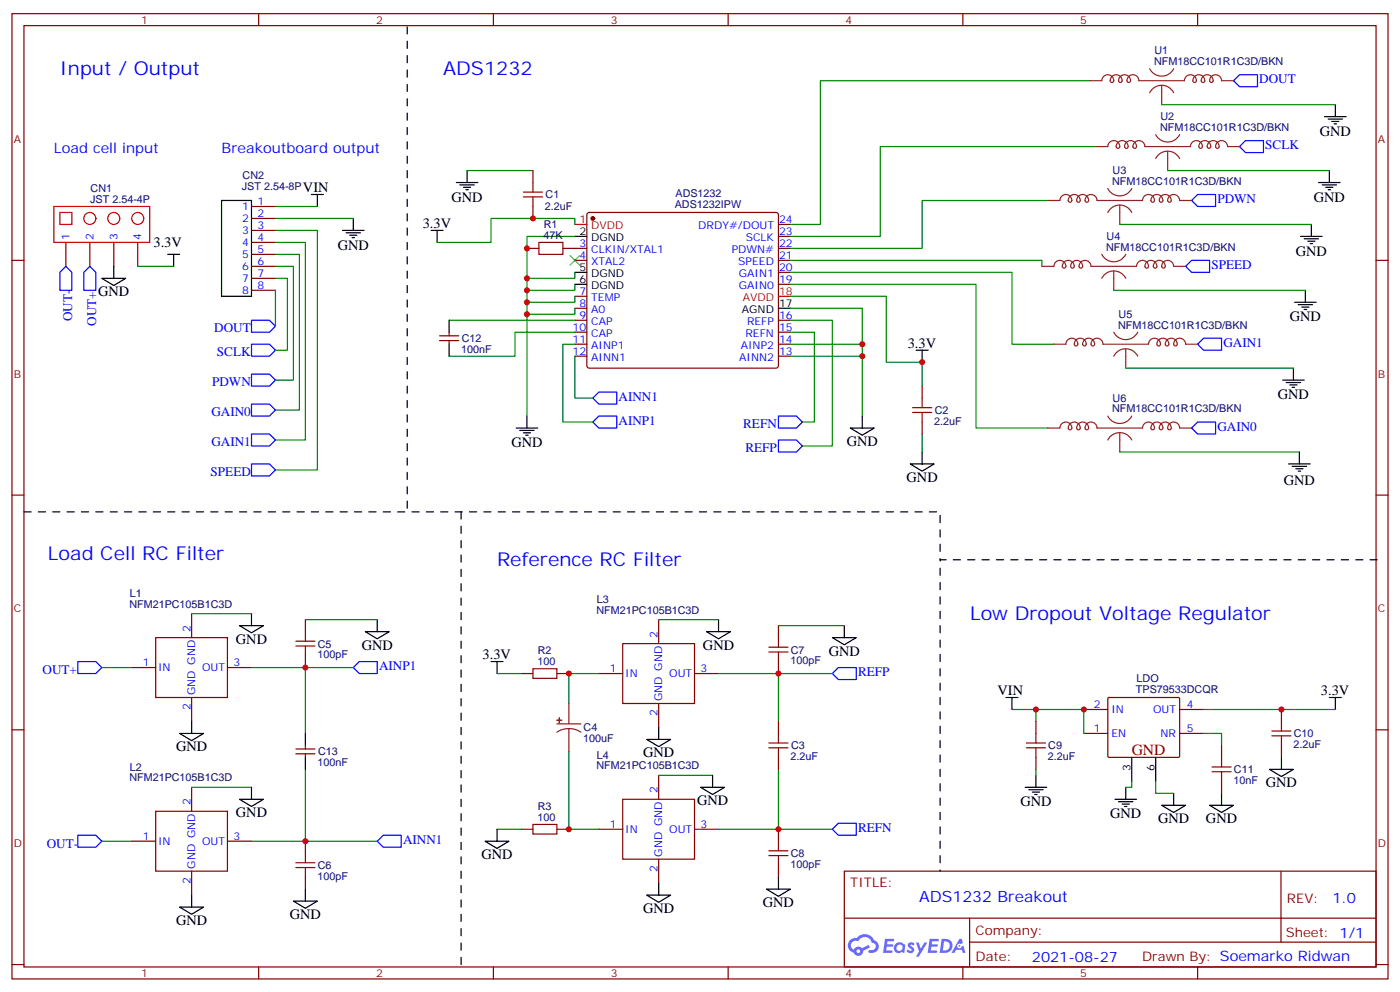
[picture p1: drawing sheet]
<svg xmlns="http://www.w3.org/2000/svg" width="412mm" height="292mm" viewBox="0 0 412 292" stroke-linecap="round" stroke-linejoin="round" font-family="sans-serif">
<g fill="none" stroke="#870000" stroke-width=".35">
<path d="M3.5 4h405.4v284.4h-405.4zM7.1 7.5h398.2v277.3h-398.2zM76.2 4v3.5M145.3 4v3.5M214.5 4v3.5M283.6 4v3.5M352.8 4v3.5M3.5 76.7h3.6M405.3 76.7h3.6M3.5 145.8h3.6M405.3 145.8h3.6M3.5 215h3.6"/>
<path d="M405.3 215h3.6M248.7 256.6h156.6v28.2h-156.6zM377.3 256.6v20.9M248.7 270.5h156.5M285.6 277.5h119.6M285.6 270.5v14.1M3.5 284.1h3.6M76.2 284.8v3.6M145.3 284.8v3.6M214.5 284.8v3.6M283.6 284.8v3.6M352.8 284.8v3.6"/>
<path d="M405.3 284.1h3.6"/>
</g>
<g fill="#5487ff">
<path d="M267.7 277.8a1.22 1.22 0 0 1 1.7 .3l-.4 .5a.47 .47 0 0 0-.3-.4 .47 .47 0 0 0-.5 .2l.1 .2a1.14 1.14 0 0 1 .8 1.8 1.14 1.14 0 0 1-1.9 0l-.2-.2 .5-.5 .7 .4a.29 .29 0 0 0 .3-.3 .29 .29 0 0 0-.2-.3 1.04 1.04 0 0 1-.6-1.7z"/>
<path d="M260.7 276.5h2.4l.3 .2-.2 .5-1.8 .1-.1 .8h1.5l.3 .4-.3 .4h-1.6l-.2 1.1h1.7l.2 .3-.2 .3-2.6 .1z"/>
<path d="M273.8 276.5h2.4l.3 .2-.1 .5-1.8 .1-.2 .8h1.6l.3 .4-.4 .4h-1.6l-.1 1.1h1.7l.2 .3-.2 .3-2.6 .1z"/>
<path d="M282.6 276.5h.7l.3 1.3-.6 .3a.69 .69 0 0 0-1 .3 .69 .69 0 0 0 .4 1 .69 .69 0 0 0 .9-.7l.5-.2 .6 2.2h-.8l-.2-.9h-1.8l-.5 .9h-.8z"/>
<path d="M269.8 277.6h.8l.6 1.8 1.1-1.8h.9l-2.6 4.2h-.8l.9-1.5z"/>
<path d="M277.4 276.5l-.6 4.2h1.3a2.11 2.11 0 0 0 2.5-2.1 2.11 2.11 0 0 0-2.5-2.1zM278.1 277.3a1.39 1.39 0 0 1 1.7 1.4 1.39 1.39 0 0 1-1.8 1.3h-.3z"/>
<path d="M263.7 278.2a1.54 1.54 0 0 0-.1 2.1 1.54 1.54 0 0 0 2.2 .1l.6 .3 .3-2.3-.2-.3h-.4a1.49 1.49 0 0 0-2.4 .1zM264 279.2a.94 .94 0 0 1 1.8 0 .94 .94 0 0 1-1.8 0z"/>
<path d="M250.4 276.9a2.18 2.18 0 0 0 1.1 3.7 1.44 1.44 0 0 0 1.6 .9 1.44 1.44 0 0 0 1.2-1.4l2-1-.5-.8-1.9 1a1.47 1.47 0 0 0-2.4 .4 1.39 1.39 0 0 1-.7-1.9 1.39 1.39 0 0 1 2-.5 2.12 2.12 0 0 1 2.2-1.3 2.12 2.12 0 0 1 1.9 1.7 1.14 1.14 0 0 1 1.1 1.4 1.14 1.14 0 0 1-1.7 .7 .43 .43 0 0 0-.5 .4 .43 .43 0 0 0 .4 .5 1.98 1.98 0 0 0 2.5-1.2 1.98 1.98 0 0 0-1.2-2.6 3.1 3.1 0 0 0-5.3-.6l-.9 .1zM252.3 280.2a.55 .55 0 0 1 1.1 0 .55 .55 0 0 1-1.1 0z"/>
<circle cx="282.6" cy="278.6" r=".26"/>
</g>
<g fill="none" stroke="#870000" stroke-width=".35">
<path d="M157 50.2v3.6M19.4 71.4v7.1M26.5 71.4v7.1M33.5 71.4v7.1M40.6 71.4v7.1M74.1 60.8h7M74.1 64.3h7M74.1 67.9h7M74.1 71.4h7M74.1 74.9h7M74.1 78.5h7M155.2 73.2h3.5"/>
<path d="M157 60.8v3.5M165.8 73.2h7.1M169.3 76.7h3.6M173.1 62.8l.5-.2h55l.5 .2 .2 .5v44.4l-.2 .5-.5 .2h-55l-.5-.2-.2-.5v-44.4zM229.3 73.2h3.5M229.3 76.7h3.5M229.3 69.6h3.5M229.3 66.1h3.5M74.1 82h7M74.1 85.5h7M129.5 98.9h5.6M132.3 97.9v1"/>
<path d="M169.3 87.3h3.6M169.3 90.8h3.6M169.3 94.3h3.6M169.3 97.9h3.6M229.3 94.3h3.5M229.3 97.9h3.5M229.3 83.7h3.5M229.3 80.2h3.5M129.5 100.3h5.6M132.3 100.3v1.1M169.3 101.4h3.6M169.3 104.9h3.6"/>
<path d="M229.3 101.4h3.5M229.3 104.9h3.5M271.6 113.7v3.6M271.6 124.3v3.5M38.8 196.6h7.1M45.9 187.8h21.1v17.7h-21.1zM56.4 180.8v7M67 196.6h7.1M90 182.5v3.6M90 193.1v3.5M153.5 198.4h3.5M164 198.4h3.6"/>
<path d="M176.4 198.4h7M183.4 189.6h21.2v17.6h-21.2zM194 182.5v7.1M204.6 198.4h7.1M229.3 184.3v3.5M229.3 194.9v3.5M56.4 205.5v7M90 219.6v1M194 207.2v7.1M229.3 212.5v3.5M305.2 212.5v3.5M319.3 216h7"/>
<path d="M319.3 209h7M326.4 205.6l.3-.1h20.6l.2 .3-.1 17.1-.3 .2-20.6-.1-.2-.3zM347.5 216h7M347.5 209h7M359.8 219.6v3.5M377.5 209v3.5M377.5 219.6v3.5M45.9 239h21.1v17.6h-21.1zM56.4 231.9v7.1M87.1 222h5.7M87.1 220.6h5.7M90 222v1.1"/>
<path d="M183.4 235.4h21.2v17.7h-21.2zM194 228.4v7M229.3 223.1v3.5M305.2 223.1v3.5M359.8 230.2v3.5M38.8 247.8h7.1M56.4 256.6v7.1M67 247.8h7.1M90 247.8v3.5M90 258.4v3.5M153.5 244.3h3.5M164 244.3h3.6"/>
<path d="M176.4 244.3h7M194 253.1v7M204.6 244.3h7.1M229.3 244.3v3.5M229.3 254.8v3.6"/>
</g>
<circle cx="174.6" cy="64.3" r=".53" fill="#870000" stroke="#870000" stroke-width=".35"/>
<g fill="none" stroke="#f00" stroke-width=".35">
<path d="M15.9 60.8h28.2v10.6h-28.2zM17.6 62.6h3.6v3.5h-3.6zM169.3 66.1h3.6M229.3 87.3h3.5"/>
<circle cx="26.5" cy="64.3" r="1.76"/>
<circle cx="33.5" cy="64.3" r="1.76"/>
<circle cx="40.6" cy="64.3" r="1.76"/>
</g>
<g fill="none" stroke="#000" stroke-width=".35">
<path d="M390.2 34.4h6.3M391.2 35.1h4.3M392.3 35.8h2.1M393 36.5h.7M393.3 30.8v3.6M65.3 59.1h8.8v28.2h-8.8zM91.7 57.3h3.5M93.5 57.3v3.5M134.4 53.8h6.4M135.5 54.5h4.2M136.5 55.2h2.1M137.2 55.9h.7"/>
<path d="M137.6 50.2v3.6M388.4 53.8h6.4M389.5 54.5h4.2M390.5 55.2h2.1M391.2 55.9h.7M391.6 50.2v3.6M33.5 78.5v3.5M49.4 74.9h3.5M51.2 74.9v3.6M100.9 67.9h6.3M102 68.6h4.2M103 69.3h2.1"/>
<path d="M103.7 70h.7M104.1 64.3v3.6M127 67.9h3.5M128.8 67.9v3.5M169.3 69.6h3.6M383.1 69.6h6.4M384.2 70.3h4.2M385.2 71h2.1M385.9 71.8h.7M386.3 66.1v3.5M30 82h7l-3.5 2.1zM132.3 94.3v3.6"/>
<path d="M169.3 80.2h3.6M169.3 83.7h3.6M229.3 90.8h3.5M381.4 89h6.3M382.4 89.7h4.2M383.5 90.5h2.1M384.2 91.2h.7M384.5 85.5v3.5M132.3 101.4v3.5M269.9 103.2h3.5M271.6 103.2v3.5M377.8 112h6.4"/>
<path d="M378.9 112.7h4.2M379.9 113.4h2.2M380.6 114.1h.8M381 108.4v3.6M152 126.1h6.4M153.1 126.8h4.2M154.2 127.5h2.1M154.9 128.2h.7M155.2 122.6v3.5M250.5 126.1h7l-3.5 2.1zM254 122.6v3.5M268.1 136.7h7.1l-3.6 2.1z"/>
<path d="M271.6 133.1v3.6M379.6 136.7h6.3M380.6 137.4h4.3M381.7 138.1h2.1M382.4 138.8h.7M382.8 133.1v3.6M70.6 184.3h7l-3.5 2.1zM74.1 180.8v3.5M107.6 186.1h7.1l-3.6 2.1zM111.1 182.5v3.6M144.6 194.9h3.6M146.4 194.9v3.5"/>
<path d="M208.1 186.1h7.1l-3.5 2.1zM211.7 182.5v3.6M245.2 187.8h7l-3.5 2.1zM248.7 184.3v3.5M52.9 216h7.1l-3.6 2.2zM56.4 212.5v3.5M90 216v3.6M190.5 217.8h7.1l-3.6 2.1zM194 214.3v3.5M296.3 205.5h3.6M298.1 205.5v3.5M391.6 205.5h3.5"/>
<path d="M393.3 205.5v3.5M70.6 235.4h7l-3.5 2.2zM74.1 231.9v3.5M90 223.1v3.5M206.4 231.9h7l-3.5 2.1zM209.9 228.4v3.5M302 231.9h6.3M303 232.6h4.3M304.1 233.3h2.1M304.8 234h.7M305.2 228.4v3.5M328.4 235.4h6.4"/>
<path d="M329.5 236.1h4.2M330.6 236.9h2.1M331.3 237.6h.7M331.6 231.9v3.5M333.4 223.1v7.1M340.4 223.1v7.1M342.2 237.2h7l-3.5 2.1zM345.7 233.7v3.5M356.3 237.2h7.1l-3.6 2.1zM359.8 233.7v3.5M373.9 226.6h7.1l-3.5 2.1zM377.5 223.1v3.5"/>
<path d="M142.9 247.8h7l-3.5 2.1zM146.4 244.3v3.5M229.3 258.4v3.5M52.9 267.2h7.1l-3.6 2.1zM56.4 263.7v3.5M86.4 265.4h7.1l-3.5 2.1zM90 261.9v3.5M190.5 263.7h7.1l-3.6 2.1zM194 260.1v3.6M225.8 261.9h7l-3.5 2.1z"/>
</g>
<g fill="none" stroke="#008700" stroke-width=".35">
<path d="M321 23.8h-79.3v42.3h-8.9M342.2 30.8h51.1M137.6 50.2h19.4M308.7 59.1h-37.1v14.1h-38.8M322.8 43.2h-63.5v26.4h-26.5M344 50.2h47.6M40.6 78.5h10.6M81.1 78.5h5.3v33.5h-5.3M81.1 74.9h7.1v45.9h-7.1M81.1 71.4h8.9v58.2h-8.9M81.1 67.9h12.4v70.5h-12.4M81.1 60.8h12.4"/>
<path d="M81.1 64.3h23M169.3 66.1v-1.8h-24.7v7.1h-15.8M169.3 69.6h-14.1v53M232.8 76.7h74.1v1.8M329.8 66.1h56.5M81.1 82h3.6v21.2h-3.6M81.1 85.5v10.6M132.3 94.3h37M169.3 97.9h-17.6v7h-19.4M169.3 80.2v1.8h-14.1M169.3 83.7v1.8h-14.1M169.3 87.3v1.7h-14.1"/>
<path d="M169.3 90.8v1.8h-14.1M232.8 90.8h21.2v31.8M232.8 97.9h7.1v26.4h-3.5M232.8 94.3h12.4v37.1h-8.8M232.8 80.2h65.3v21.2h12.3M232.8 83.7h54.7v42.4h21.2M232.8 87.3h28.3v19.4h10.5v7M328.1 85.5h56.4M169.3 104.9v12.4h5.3M169.3 101.4h-3.5v22.9h8.8M232.8 101.4h21.2M232.8 104.9h21.2"/>
<path d="M331.6 108.4h49.4M271.6 127.8v5.3M329.8 133.1h53M30 196.6h8.8M56.4 180.8h17.7M74.1 196.6h30M90 196.6v19.4M90 182.5h21.1M146.4 198.4h7.1M176.4 198.4h-8.8v8.8M194 182.5h17.7M211.7 198.4h33.5"/>
<path d="M229.3 198.4v14.1M229.3 184.3h19.4M298.1 209h21.2v7M305.2 209v3.5M354.5 216h5.3v3.6M354.5 209h38.8M56.4 231.9h17.7M90 226.6v21.2M167.6 221.3v23h8.8M194 228.4h15.9M229.3 226.6v17.7M305.2 226.6v1.8"/>
<path d="M333.4 230.2v1.7h-1.8M340.4 230.2v3.5h5.3M30 247.8h8.8M74.1 247.8h37M146.4 244.3h7.1M211.7 244.3h33.5"/>
</g>
<g fill="none" stroke="#00f" stroke-width=".35">
<path d="M363.4 23.8l1.7-1.8h5.3v3.5h-5.3zM351 59.1l1.8-1.8h5.3v3.5h-5.3zM365.1 43.2l1.8-1.8h5.3v3.5h-5.3zM19.4 78.5l1.8 1.7v5.3h-3.6v-5.3zM26.5 78.5l1.7 1.7v5.3h-3.5v-5.3zM349.2 78.5l1.8-1.8h5.3v3.5h-5.3zM74.1 94.3h5.3l1.7 1.8-1.7 1.8h-5.3zM74.1 119h5.3l1.7 1.8-1.7 1.8h-5.3zM74.1 110.2h5.3l1.7 1.8-1.7 1.7h-5.3zM74.1 101.4h5.3l1.7 1.8-1.7 1.7h-5.3zM174.6 117.3l1.8-1.8h5.3v3.5h-5.3zM352.8 101.4l1.7-1.8h5.3v3.6h-5.3z"/>
<path d="M74.1 136.7h5.3l1.7 1.7-1.7 1.8h-5.3zM74.1 127.8h5.3l1.7 1.8-1.7 1.8h-5.3zM174.6 124.3l1.8-1.7h5.3v3.5h-5.3zM229.3 122.6h5.3l1.8 1.7-1.8 1.8h-5.3zM229.3 129.6h5.3l1.8 1.8-1.8 1.7h-5.3zM351 126.1l1.8-1.8h5.3v3.5h-5.3zM22.9 194.9h5.3l1.8 1.7-1.8 1.8h-5.3zM104.1 196.6l1.7-1.7h5.3v3.5h-5.3zM245.2 198.4l1.7-1.8h5.3v3.6h-5.3zM22.9 246h5.3l1.8 1.8-1.8 1.8h-5.3zM111.1 247.8l1.8-1.8h5.3v3.6h-5.3zM245.2 244.3l1.7-1.8h5.3v3.5h-5.3z"/>
</g>
<g fill="none" stroke="#8c2424" stroke-width=".35">
<path d="M321 23.8h3.6a1.74 1.74 0 0 1 1.8-1.8 1.74 1.74 0 0 1 1.6 2 .53 .53 0 0 1-.6 .3 .53 .53 0 0 1-.4-.5 1.74 1.74 0 0 1 1.9-1.8 1.74 1.74 0 0 1 1.6 2 .53 .53 0 0 1-.6 .3 .53 .53 0 0 1-.4-.5 1.74 1.74 0 0 1 1.9-1.8 1.74 1.74 0 0 1 1.6 2 .53 .53 0 0 1-.6 .3 .53 .53 0 0 1-.4-.5 1.76 1.76 0 0 1 1.7-1.8 1.76 1.76 0 0 1 1.8 1.8h13.4a1.74 1.74 0 0 1 1.9-1.8 1.74 1.74 0 0 1 1.6 2 .53 .53 0 0 1-.6 .3 .53 .53 0 0 1-.4-.5 1.74 1.74 0 0 1 1.8-1.8 1.74 1.74 0 0 1 1.6 2 .53 .53 0 0 1-.6 .3 .53 .53 0 0 1-.4-.5 1.74 1.74 0 0 1 1.9-1.8 1.74 1.74 0 0 1 1.6 2 .53 .53 0 0 1-.6 .3 .53 .53 0 0 1-.4-.5 1.76 1.76 0 0 1 1.8-1.8 1.76 1.76 0 0 1 1.7 1.8h3.6M338.7 20.2a3.9 3.9 0 0 0 3.5 2.2 3.9 3.9 0 0 0 3.5-2.2M338.7 27.3a3.9 3.9 0 0 1 3.5-2.2 3.9 3.9 0 0 1 3.5 2.2M340.4 39.7a3.9 3.9 0 0 0 3.6 2.1 3.9 3.9 0 0 0 3.5-2.1M342.2 25.2v5.6M308.7 59.1h3.5a1.74 1.74 0 0 1 1.9-1.8 1.74 1.74 0 0 1 1.6 2 .53 .53 0 0 1-.6 .3 .53 .53 0 0 1-.4-.5 1.74 1.74 0 0 1 1.9-1.8 1.74 1.74 0 0 1 1.5 2 .53 .53 0 0 1-.6 .3 .53 .53 0 0 1-.4-.5 1.74 1.74 0 0 1 1.9-1.8 1.74 1.74 0 0 1 1.6 2 .53 .53 0 0 1-.6 .3 .53 .53 0 0 1-.4-.5 1.76 1.76 0 0 1 1.8-1.8 1.76 1.76 0 0 1 1.7 1.8h13.4a1.74 1.74 0 0 1 1.9-1.8 1.74 1.74 0 0 1 1.6 2 .53 .53 0 0 1-.6 .3 .53 .53 0 0 1-.4-.5 1.74 1.74 0 0 1 1.9-1.8 1.74 1.74 0 0 1 1.6 2 .53 .53 0 0 1-.6 .3 .53 .53 0 0 1-.4-.5 1.74 1.74 0 0 1 1.9-1.8 1.74 1.74 0 0 1 1.5 2 .53 .53 0 0 1-.6 .3 .53 .53 0 0 1-.3-.5 1.76 1.76 0 0 1 1.7-1.8 1.76 1.76 0 0 1 1.8 1.8h3.5M322.8 43.2h3.5a1.74 1.74 0 0 1 1.9-1.8 1.74 1.74 0 0 1 1.6 2 .53 .53 0 0 1-.6 .3 .53 .53 0 0 1-.4-.5 1.74 1.74 0 0 1 1.9-1.8 1.74 1.74 0 0 1 1.5 2 .53 .53 0 0 1-.6 .3 .53 .53 0 0 1-.3-.5 1.74 1.74 0 0 1 1.8-1.8 1.74 1.74 0 0 1 1.6 2 .53 .53 0 0 1-.6 .3 .53 .53 0 0 1-.4-.5 1.76 1.76 0 0 1 1.8-1.8 1.76 1.76 0 0 1 1.8 1.8h13.4a1.74 1.74 0 0 1 1.8-1.8 1.74 1.74 0 0 1 1.6 2 .53 .53 0 0 1-.6 .3 .53 .53 0 0 1-.4-.5 1.74 1.74 0 0 1 1.9-1.8 1.74 1.74 0 0 1 1.6 2 .53 .53 0 0 1-.6 .3 .53 .53 0 0 1-.4-.5 1.74 1.74 0 0 1 1.9-1.8 1.74 1.74 0 0 1 1.6 2 .53 .53 0 0 1-.6 .3 .53 .53 0 0 1-.4-.5 1.76 1.76 0 0 1 1.7-1.8 1.76 1.76 0 0 1 1.8 1.8h3.5M326.3 55.5a3.9 3.9 0 0 0 3.5 2.2 3.9 3.9 0 0 0 3.6-2.2M340.4 46.7a3.9 3.9 0 0 1 3.6-2.2 3.9 3.9 0 0 1 3.5 2.2M344 44.6v5.6M306.9 78.5h3.5a1.74 1.74 0 0 1 1.9-1.8 1.74 1.74 0 0 1 1.6 2 .53 .53 0 0 1-.6 .3 .53 .53 0 0 1-.4-.5 1.74 1.74 0 0 1 1.9-1.8 1.74 1.74 0 0 1 1.6 2 .53 .53 0 0 1-.6 .3 .53 .53 0 0 1-.4-.5 1.74 1.74 0 0 1 1.9-1.8 1.74 1.74 0 0 1 1.5 2 .53 .53 0 0 1-.6 .3 .53 .53 0 0 1-.3-.5 1.76 1.76 0 0 1 1.7-1.8 1.76 1.76 0 0 1 1.8 1.8h13.4a1.74 1.74 0 0 1 1.9-1.8 1.74 1.74 0 0 1 1.5 2 .53 .53 0 0 1-.6 .3 .53 .53 0 0 1-.3-.5 1.74 1.74 0 0 1 1.8-1.8 1.74 1.74 0 0 1 1.6 2 .53 .53 0 0 1-.6 .3 .53 .53 0 0 1-.4-.5 1.74 1.74 0 0 1 1.9-1.8 1.74 1.74 0 0 1 1.6 2 .53 .53 0 0 1-.6 .3 .53 .53 0 0 1-.4-.5 1.76 1.76 0 0 1 1.8-1.8 1.76 1.76 0 0 1 1.7 1.8h3.5M324.6 74.9a3.9 3.9 0 0 0 3.5 2.2 3.9 3.9 0 0 0 3.5-2.2"/>
<path d="M326.3 62.6a3.9 3.9 0 0 1 3.5-2.2 3.9 3.9 0 0 1 3.6 2.2M328.1 79.9v5.6M329.8 60.5v5.6M324.6 82a3.9 3.9 0 0 1 3.5-2.2 3.9 3.9 0 0 1 3.5 2.2M328.1 97.9a3.9 3.9 0 0 0 3.5 2.1 3.9 3.9 0 0 0 3.5-2.1M310.4 101.4h3.6a1.74 1.74 0 0 1 1.8-1.8 1.74 1.74 0 0 1 1.6 2.1 .53 .53 0 0 1-.6 .2 .53 .53 0 0 1-.4-.5 1.74 1.74 0 0 1 1.9-1.8 1.74 1.74 0 0 1 1.6 2.1 .53 .53 0 0 1-.6 .2 .53 .53 0 0 1-.4-.5 1.74 1.74 0 0 1 1.9-1.8 1.74 1.74 0 0 1 1.6 2.1 .53 .53 0 0 1-.6 .2 .53 .53 0 0 1-.4-.5 1.76 1.76 0 0 1 1.7-1.8 1.76 1.76 0 0 1 1.8 1.8h13.4a1.74 1.74 0 0 1 1.9-1.8 1.74 1.74 0 0 1 1.6 2.1 .53 .53 0 0 1-.6 .2 .53 .53 0 0 1-.4-.5 1.74 1.74 0 0 1 1.9-1.8 1.74 1.74 0 0 1 1.5 2.1 .53 .53 0 0 1-.6 .2 .53 .53 0 0 1-.3-.5 1.74 1.74 0 0 1 1.8-1.8 1.74 1.74 0 0 1 1.6 2.1 .53 .53 0 0 1-.6 .2 .53 .53 0 0 1-.4-.5 1.76 1.76 0 0 1 1.8-1.8 1.76 1.76 0 0 1 1.7 1.8h3.6M328.1 104.9a3.9 3.9 0 0 1 3.5-2.2 3.9 3.9 0 0 1 3.5 2.2M331.6 102.8v5.6M308.7 126.1h3.5a1.74 1.74 0 0 1 1.9-1.8 1.74 1.74 0 0 1 1.6 2.1 .53 .53 0 0 1-.6 .2 .53 .53 0 0 1-.4-.5 1.74 1.74 0 0 1 1.9-1.8 1.74 1.74 0 0 1 1.5 2.1 .53 .53 0 0 1-.6 .2 .53 .53 0 0 1-.4-.5 1.74 1.74 0 0 1 1.9-1.8 1.74 1.74 0 0 1 1.6 2.1 .53 .53 0 0 1-.6 .2 .53 .53 0 0 1-.4-.5 1.76 1.76 0 0 1 1.8-1.8 1.76 1.76 0 0 1 1.7 1.8h13.4a1.74 1.74 0 0 1 1.9-1.8 1.74 1.74 0 0 1 1.6 2.1 .53 .53 0 0 1-.6 .2 .53 .53 0 0 1-.4-.5 1.74 1.74 0 0 1 1.9-1.8 1.74 1.74 0 0 1 1.6 2.1 .53 .53 0 0 1-.6 .2 .53 .53 0 0 1-.4-.5 1.74 1.74 0 0 1 1.9-1.8 1.74 1.74 0 0 1 1.5 2.1 .53 .53 0 0 1-.6 .2 .53 .53 0 0 1-.3-.5 1.76 1.76 0 0 1 1.7-1.8 1.76 1.76 0 0 1 1.8 1.8h3.5M326.3 122.6a3.9 3.9 0 0 0 3.5 2.1 3.9 3.9 0 0 0 3.6-2.1M326.3 129.6a3.9 3.9 0 0 1 3.5-2.2 3.9 3.9 0 0 1 3.6 2.2M329.8 127.5v5.6"/>
<path d="M164 213.2h7.1M167.6 214.6l1.8 .3 1.7 .8M167.6 214.6l-1.9 .3-1.7 .8M167.6 207.2v6M167.6 214.6v6.7"/>
</g>
<path d="M167.9 75.3l2.8 2.8M170.7 75.3l-2.8 2.8" fill="none" stroke="#3c3" stroke-width=".35"/>
<g fill="none" stroke="#a10000" stroke-width=".35">
<path d="M154.2 58h5.6M154.2 56.6h5.6M157 53.8v2.8M157 58v2.8M158.7 71.4h7.1v3.5h-7.1zM271.6 117.3v2.8M268.8 121.5h5.7M268.8 120.1h5.7M271.6 121.5v2.8M87.1 188.9h5.7M87.1 190.3h5.7M90 186.1v2.8"/>
<path d="M90 190.3v2.8M157 197h7v2.8h-7zM226.5 190.6h5.6M226.5 192.1h5.6M229.3 187.8v2.8M229.3 192.1v2.8M226.5 218.9h5.6M229.3 216v2.9M302.3 218.9h5.7M305.2 216v2.9M374.6 215.3h5.7M374.6 216.7h5.7"/>
<path d="M377.5 212.5v2.8M377.5 216.7v2.9M226.5 220.3h5.6M229.3 220.3v2.8M302.3 220.3h5.7M305.2 220.3v2.8M357 227.3h5.7M357 225.9h5.7M359.8 223.1v2.8M359.8 227.3v2.9M87.1 254.1h5.7M87.1 255.6h5.7"/>
<path d="M90 251.3v2.8M90 255.6v2.8M157 242.9h7v2.8h-7zM226.5 250.6h5.6M226.5 252h5.6M229.3 247.8v2.8M229.3 252v2.8"/>
</g>
<path d="M119.9 7.9v142.9M7.1 150.8h269.8v14.1M135.8 150.8v134M405.7 164.9h-128.8v91.7" fill="none" stroke="#000" stroke-width=".35" stroke-dasharray="2.1 2.1"/>
<g fill="#8c2424" stroke="#8c2424" stroke-width=".35">
<path d="M164 212.2h1.5z"/>
<path d="M164.7 211.5l.1 1.4z"/>
</g>
<g fill="#c00">
<circle cx="155.2" cy="82" r=".88"/>
<circle cx="155.2" cy="85.5" r=".88"/>
<circle cx="155.2" cy="89" r=".88"/>
<circle cx="155.2" cy="92.6" r=".88"/>
<circle cx="271.6" cy="106.7" r=".88"/>
<circle cx="90" cy="196.6" r=".88"/>
<circle cx="90" cy="247.8" r=".88"/>
<circle cx="167.6" cy="244.3" r=".88"/>
<circle cx="167.6" cy="198.4" r=".88"/>
<circle cx="229.3" cy="198.4" r=".88"/>
<circle cx="229.3" cy="244.3" r=".88"/>
<circle cx="305.2" cy="209" r=".88"/>
<circle cx="319.3" cy="209" r=".88"/>
<circle cx="157" cy="64.3" r=".88"/>
<circle cx="155.2" cy="73.2" r=".88"/>
<circle cx="254" cy="101.4" r=".88"/>
<circle cx="254" cy="104.9" r=".88"/>
<circle cx="377.5" cy="209" r=".88"/>
</g>
<g font-size="5.6" fill="#00f">
<text x="17.6" y="22">Input / Output</text>
<text x="130.5" y="22">ADS1232</text>
<text x="14.1" y="164.9">Load Cell RC Filter</text>
<text x="146.4" y="166.7">Reference RC Filter</text>
<text x="285.8" y="182.5">Low Dropout Voltage Regulator</text>
</g>
<text font-size="4.6" fill="#800" x="333.4" y="222.4">GND</text>
<text font-size="4.6" fill="#00f" x="270.8" y="265.6">ADS1232 Breakout</text>
<g font-size="4.2">
<text x="388.8" y="40">GND</text>
<text x="89.3" y="56.6">VIN</text>
<text x="133" y="59.4">GND</text>
<text x="387" y="59.4">GND</text>
<text x="124.5" y="67.2">3.3V</text>
<text x="45.2" y="72.9">3.3V</text>
<text x="99.5" y="73.5">GND</text>
<text x="381.7" y="75.3">GND</text>
<text x="28.9" y="87.3">GND</text>
<text x="379.9" y="94.7">GND</text>
<text x="267.4" y="102.4">3.3V</text>
<text x="376.4" y="117.6">GND</text>
<text x="150.6" y="131.7">GND</text>
<text x="249.4" y="131.4">GND</text>
<text x="267.1" y="142">GND</text>
<text x="378.2" y="142.8">GND</text>
<text x="69.5" y="189.6">GND</text>
<text x="106.5" y="191.3">GND</text>
<text x="207.1" y="191.3">GND</text>
<text x="142.2" y="194.2">3.3V</text>
<text x="244.1" y="193.1">GND</text>
<text x="293.9" y="204.8">VIN</text>
<text x="389.1" y="204.8">3.3V</text>
<text x="51.9" y="221.3">GND</text>
<text x="189.4" y="223.1">GND</text>
<text x="372.9" y="231.9">GND</text>
<text x="205.3" y="237.2">GND</text>
<text x="300.6" y="237.6">GND</text>
<text x="69.5" y="240.7">GND</text>
<text x="327" y="241.1">GND</text>
<text x="341.1" y="242.5">GND</text>
<text x="355.2" y="242.5">GND</text>
<text x="141.8" y="253.1">GND</text>
<text x="189.4" y="269">GND</text>
<text x="224.7" y="267.2">GND</text>
<text x="51.9" y="272.5">GND</text>
<text x="85.4" y="270.7">GND</text>
</g>
<g font-size="4.2" fill="#00f">
<text x="15.9" y="44.9">Load cell input</text>
<text x="65.3" y="44.9">Breakoutboard output</text>
<text x="392.5" y="265.9">1.0</text>
<text x="304" y="283.2">2021-08-27</text>
</g>
<g font-size="3.9" fill="#00f">
<text x="370.9" y="24.5">DOUT</text>
<text x="372.7" y="43.9">SCLK</text>
<text x="358.6" y="59.8">PDWN</text>
<text x="356.8" y="79.2">SPEED</text>
<text x="21.3" y="94.7" transform="rotate(-90 21.3 94.7)">OUT-</text>
<text x="28.3" y="95.9" transform="rotate(-90 28.3 95.9)">OUT+</text>
<text x="63.1" y="97.9">DOUT</text>
<text x="63.9" y="104.9">SCLK</text>
<text x="360.4" y="102.1">GAIN1</text>
<text x="62.5" y="113.7">PDWN</text>
<text x="182.2" y="118">AINN1</text>
<text x="62.3" y="122.6">GAIN0</text>
<text x="182.2" y="125.1">AINP1</text>
<text x="62.3" y="131.4">GAIN1</text>
<text x="218.9" y="126.1">REFN</text>
<text x="358.6" y="126.8">GAIN0</text>
<text x="219.6" y="133.1">REFP</text>
<text x="62.1" y="140.2">SPEED</text>
<text x="111.7" y="197.4">AINP1</text>
<text x="12.5" y="198.5">OUT+</text>
<text x="252.8" y="199.2">REFP</text>
<text x="252.8" y="245.1">REFN</text>
<text x="13.8" y="249.6">OUT-</text>
<text x="118.7" y="248.5">AINN1</text>
</g>
<g font-size="3.9" fill="#800">
<text x="250.5" y="261.2">TITLE:</text>
<text x="379.1" y="265.9">REV:</text>
<text x="287.4" y="275.4">Company:</text>
<text x="378.7" y="276">Sheet: 1/1</text>
<text x="287.4" y="283.1">Date:</text>
<text x="336.4" y="283.2">Drawn By: Soemarko Ridwan</text>
</g>
<g font-size="3.2" fill="#800">
<text x="41.6" y="7">1</text>
<text x="110.8" y="7">2</text>
<text x="179.9" y="7">3</text>
<text x="249.1" y="7">4</text>
<text x="318.2" y="7">5</text>
<text x="4.1" y="42.1">A</text>
<text x="405.9" y="42.1">A</text>
<text x="4.1" y="111.3">B</text>
<text x="405.9" y="111.3">B</text>
<text x="4.1" y="180.4">C</text>
<text x="405.9" y="180.4">C</text>
<text x="4.1" y="249.6">D</text>
<text x="405.9" y="249.6">D</text>
<text x="41.6" y="287.8">1</text>
<text x="110.8" y="287.8">2</text>
<text x="179.9" y="287.8">3</text>
<text x="249.1" y="287.8">4</text>
<text x="318.2" y="287.8">5</text>
</g>
<g font-size="3.2" fill="#000080">
<text x="340.1" y="16">U1</text>
<text x="339.9" y="19.2">NFM18CC101R1C3D/BKN</text>
<text x="341.9" y="35.4">U2</text>
<text x="341.7" y="38.6">NFM18CC101R1C3D/BKN</text>
<text x="71.5" y="52.8">CN2</text>
<text x="327.7" y="51.3">U3</text>
<text x="26.6" y="59.8">JST 2.54-4P</text>
<text x="26.7" y="56.6">CN1</text>
<text x="71.3" y="56.1">JST 2.54-8P</text>
<text x="160.7" y="58.4">C1</text>
<text x="199" y="57.9">ADS1232</text>
<text x="327.6" y="54.5">NFM18CC101R1C3D/BKN</text>
<text x="160.5" y="61.7">2.2uF</text>
<text x="198.8" y="61.2">ADS1232IPW</text>
<text x="160.1" y="70.3">47K</text>
<text x="160.2" y="67.2">R1</text>
<text x="326" y="70.7">U4</text>
<text x="325.8" y="73.9">NFM18CC101R1C3D/BKN</text>
<text x="329.5" y="93.6">U5</text>
<text x="136" y="100.8">C12</text>
<text x="329.4" y="96.8">NFM18CC101R1C3D/BKN</text>
<text x="135.8" y="104.1">100nF</text>
<text x="327.7" y="118.3">U6</text>
<text x="275.2" y="125.2">2.2uF</text>
<text x="275.4" y="121.9">C2</text>
<text x="327.6" y="121.5">NFM18CC101R1C3D/BKN</text>
<text x="38.1" y="179">NFM21PC105B1C3D</text>
<text x="38.2" y="175.8">L1</text>
<text x="175.8" y="177.6">L3</text>
<text x="175.7" y="180.8">NFM21PC105B1C3D</text>
<text x="93.6" y="190.8">C5</text>
<text x="93.5" y="193.9">100pF</text>
<text x="158.3" y="195.9">100</text>
<text x="158.4" y="192.7">R2</text>
<text x="232.8" y="195.7">100pF</text>
<text x="232.9" y="192.5">C7</text>
<text x="334.8" y="201">LDO</text>
<text x="334.6" y="204.2">TPS79533DCQR</text>
<text x="171.9" y="215.4">C4</text>
<text x="171.8" y="218.6">100uF</text>
<text x="233" y="220.7">C3</text>
<text x="308.8" y="220.7">C9</text>
<text x="381" y="220.4">2.2uF</text>
<text x="381.1" y="217.2">C10</text>
<text x="38.2" y="227">L2</text>
<text x="93.5" y="225.8">100nF</text>
<text x="93.7" y="222.5">C13</text>
<text x="175.7" y="226.6">NFM21PC105B1C3D</text>
<text x="175.8" y="223.4">L4</text>
<text x="232.8" y="224">2.2uF</text>
<text x="308.7" y="223.9">2.2uF</text>
<text x="363.5" y="227.8">C11</text>
<text x="38.1" y="230.2">NFM21PC105B1C3D</text>
<text x="363.4" y="231">10nF</text>
<text x="158.4" y="238.6">R3</text>
<text x="158.3" y="241.8">100</text>
<text x="93.6" y="256">C6</text>
<text x="232.8" y="255.7">100pF</text>
<text x="232.9" y="252.5">C8</text>
<text x="93.5" y="259.2">100pF</text>
</g>
<g font-size="3.2" fill="#00f">
<text x="71.4" y="61.9">1</text>
<text x="71.4" y="65.4">2</text>
<text x="75.8" y="60.5">1</text>
<text x="75.8" y="64">2</text>
<text x="229.5" y="65.8">24</text>
<text x="20.5" y="70.7" transform="rotate(-90 20.5 70.7)">1</text>
<text x="27.5" y="70.7" transform="rotate(-90 27.5 70.7)">2</text>
<text x="34.6" y="70.7" transform="rotate(-90 34.6 70.7)">3</text>
<text x="41.6" y="70.7" transform="rotate(-90 41.6 70.7)">4</text>
<text x="71.4" y="68.9">3</text>
<text x="75.8" y="67.5">3</text>
<text x="75.8" y="71">4</text>
<text x="205.7" y="67.5">DRDY#/DOUT</text>
<text x="219.7" y="71">SCLK</text>
<text x="229.5" y="69.3">23</text>
<text x="71.4" y="72.5">4</text>
<text x="71.4" y="76">5</text>
<text x="75.8" y="74.6">5</text>
<text x="170.7" y="72.8">3</text>
<text x="170.7" y="76.3">4</text>
<text x="174.2" y="74.6">CLKIN/XTAL1</text>
<text x="215.5" y="74.6">PDWN#</text>
<text x="229.5" y="76.3">21</text>
<text x="229.5" y="72.8">22</text>
<text x="71.4" y="79.5">6</text>
<text x="71.4" y="83">7</text>
<text x="75.8" y="78.1">6</text>
<text x="75.8" y="81.6">7</text>
<text x="174.2" y="78.1">XTAL2</text>
<text x="217.5" y="78.1">SPEED</text>
<text x="217.6" y="81.6">GAIN1</text>
<text x="229.5" y="83.4">19</text>
<text x="229.5" y="79.9">20</text>
<text x="71.4" y="86.6">8</text>
<text x="75.8" y="85.2">8</text>
<text x="170.7" y="86.9">7</text>
<text x="174.2" y="88.7">TEMP</text>
<text x="217.6" y="85.2">GAIN0</text>
<text x="170.7" y="90.5">8</text>
<text x="170.7" y="94">9</text>
<text x="174.2" y="92.2">A0</text>
<text x="174.2" y="95.7">CAP</text>
<text x="220" y="95.7">REFP</text>
<text x="229.5" y="94">16</text>
<text x="168.7" y="97.5">10</text>
<text x="168.7" y="101">11</text>
<text x="174.2" y="99.3">CAP</text>
<text x="219.6" y="99.3">REFN</text>
<text x="229.5" y="101">14</text>
<text x="229.5" y="97.5">15</text>
<text x="168.7" y="104.6">12</text>
<text x="174.2" y="102.8">AINP1</text>
<text x="174.2" y="106.3">AINN1</text>
<text x="217.7" y="106.3">AINN2</text>
<text x="218.2" y="102.8">AINP2</text>
<text x="229.5" y="104.6">13</text>
<text x="56.1" y="186.1" transform="rotate(-90 56.1 186.1)">2</text>
<text x="193.7" y="187.8" transform="rotate(-90 193.7 187.8)">2</text>
<text x="42.1" y="196.3">1</text>
<text x="46.6" y="197.7">IN</text>
<text x="59.5" y="197.7">OUT</text>
<text x="68.8" y="196.3">3</text>
<text x="179.7" y="198">1</text>
<text x="184.1" y="199.5">IN</text>
<text x="197.1" y="199.5">OUT</text>
<text x="206.4" y="198">3</text>
<text x="56.1" y="209.2" transform="rotate(-90 56.1 209.2)">2</text>
<text x="57.5" y="204.8" transform="rotate(-90 57.5 204.8)">GND GND</text>
<text x="195.1" y="206.5" transform="rotate(-90 195.1 206.5)">GND GND</text>
<text x="322.2" y="208.6">2</text>
<text x="349.6" y="208.6">4</text>
<text x="193.7" y="211" transform="rotate(-90 193.7 211)">2</text>
<text x="322.2" y="215.7">1</text>
<text x="327.4" y="210">IN</text>
<text x="339.7" y="210">OUT</text>
<text x="349.6" y="215.7">5</text>
<text x="327.4" y="217.1">EN</text>
<text x="341.8" y="217.1">NR</text>
<text x="193.7" y="233.7" transform="rotate(-90 193.7 233.7)">2</text>
<text x="56.1" y="237.2" transform="rotate(-90 56.1 237.2)">2</text>
<text x="179.7" y="243.9">1</text>
<text x="184.1" y="245.3">IN</text>
<text x="197.1" y="245.3">OUT</text>
<text x="206.4" y="243.9">3</text>
<text x="42.1" y="247.4">1</text>
<text x="46.6" y="248.8">IN</text>
<text x="59.5" y="248.8">OUT</text>
<text x="68.8" y="247.4">3</text>
<text x="57.5" y="255.9" transform="rotate(-90 57.5 255.9)">GND GND</text>
<text x="193.7" y="256.9" transform="rotate(-90 193.7 256.9)">2</text>
<text x="195.1" y="252.4" transform="rotate(-90 195.1 252.4)">GND GND</text>
<text x="56.1" y="260.4" transform="rotate(-90 56.1 260.4)">2</text>
</g>
<g font-size="3.2" fill="#f00">
<text x="170.7" y="65.8">1</text>
<text x="174.2" y="67.5">DVDD</text>
<text x="218.8" y="88.7">AVDD</text>
<text x="229.5" y="86.9">18</text>
</g>
<g font-size="3.2">
<text x="170.7" y="69.3">2</text>
<text x="174.2" y="71">DGND</text>
<text x="170.7" y="79.9">5</text>
<text x="170.7" y="83.4">6</text>
<text x="174.2" y="81.6">DGND</text>
<text x="174.2" y="85.2">DGND</text>
<text x="218.6" y="92.2">AGND</text>
<text x="229.5" y="90.5">17</text>
<text x="333" y="227.2" transform="rotate(-90 333 227.2)">3</text>
<text x="340.1" y="227.2" transform="rotate(-90 340.1 227.2)">6</text>
</g>
</svg>
